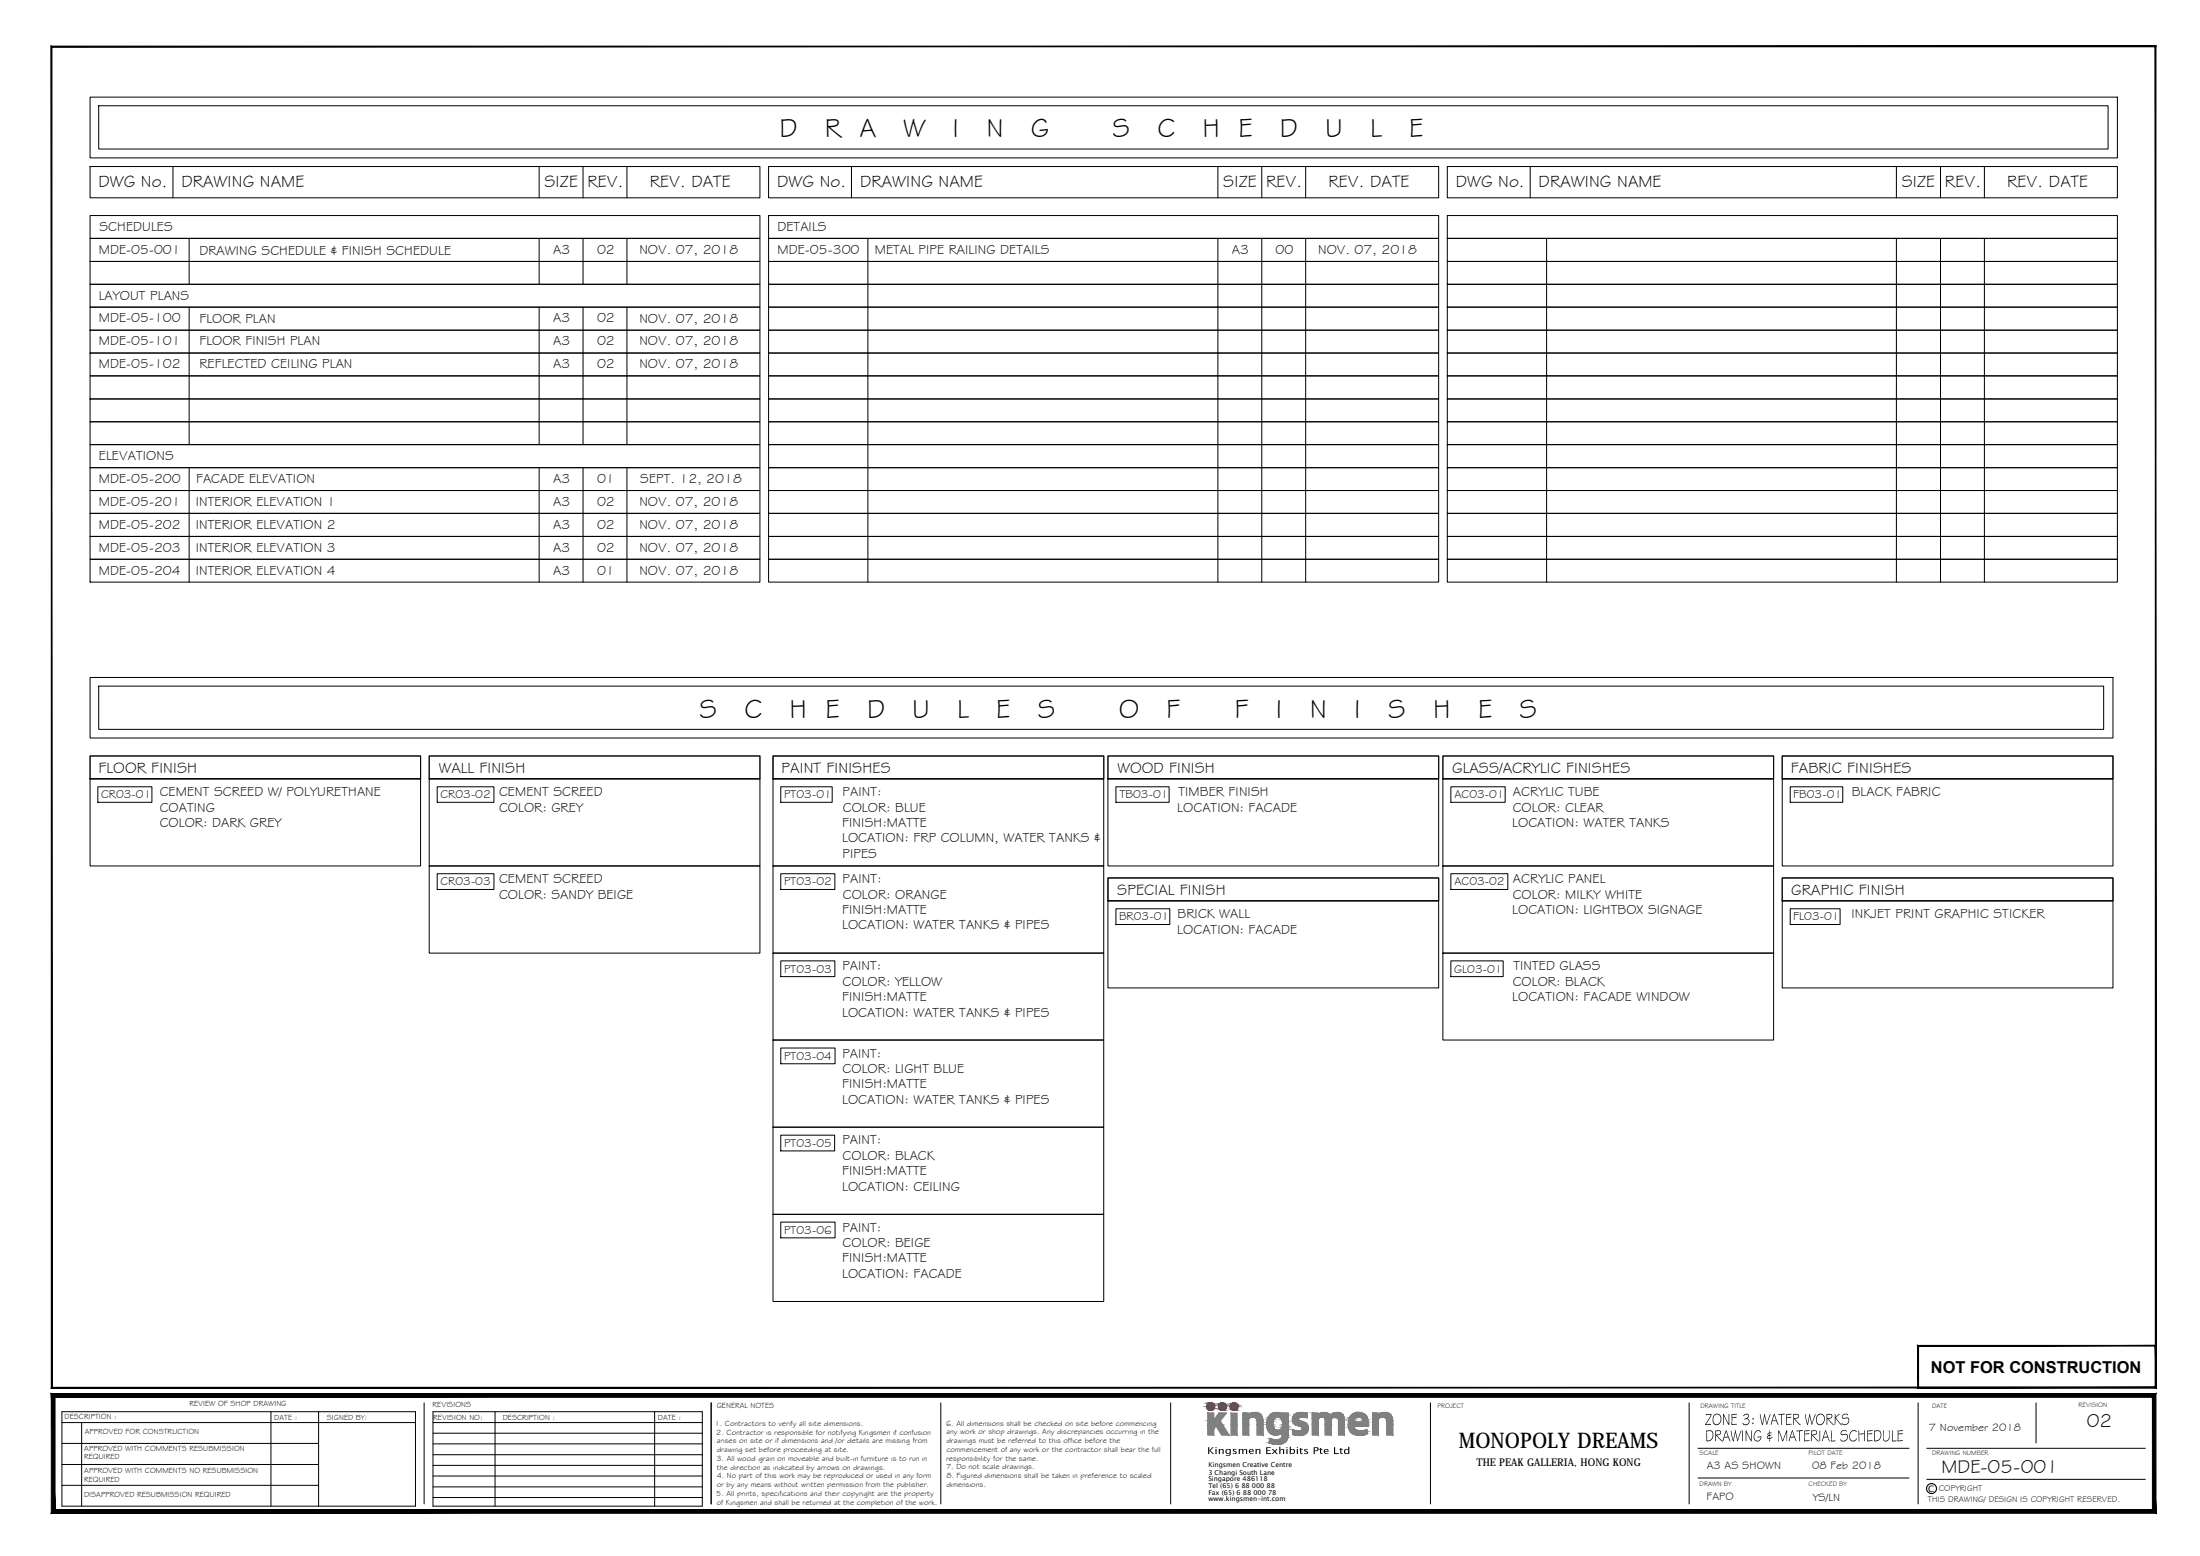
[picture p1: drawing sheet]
<svg xmlns="http://www.w3.org/2000/svg" width="420mm" height="297mm" viewBox="0 0 420 297" stroke-linecap="round" stroke-linejoin="round" font-family="sans-serif">
<g fill="none" stroke="#000" stroke-width=".19">
<path d="M17.2 18.5h387.2v11.6h-387.2zM17.2 31.8h127.9v6h-127.9zM18.9 20.2h383.7v8.2h-383.7zM33 31.8v6M103 31.8v6M111.4 31.8v6M119.7 31.8v6M146.8 31.8h128v6h-128zM162.6 31.8v6M232.6 31.8v6M241 31.8v6M249.4 31.8v6"/>
<path d="M276.4 31.8h128v6h-128zM292.2 31.8v6M362.2 31.8v6M370.6 31.8v6M379 31.8v6M17.2 41.1h127.9v4.4h-127.9zM17.2 45.5h127.9v4.4h-127.9zM17.2 49.9h127.9v4.4h-127.9zM17.2 58.6h127.9v4.4h-127.9zM17.2 54.3h127.9v4.3h-127.9zM36.1 45.5v8.8M36.1 58.6v26.3"/>
<path d="M103 45.5v8.8M103 58.6v26.3M111.4 45.5v8.8M111.4 58.6v26.3M119.7 45.5v8.8M119.7 58.6v26.3M146.8 49.9h128v4.4h-128zM146.8 45.5h128v4.4h-128zM146.8 54.3h128v4.3h-128zM146.8 58.6h128v4.4h-128zM146.8 41.1h128v4.4h-128zM165.7 45.5v65.6"/>
<path d="M232.6 45.5v65.6M241 45.5v65.6M249.4 45.5v65.6M276.4 41.1h128v4.4h-128zM276.4 49.9h128v4.4h-128zM276.4 45.5h128v4.4h-128zM276.4 54.3h128v4.3h-128zM276.4 58.6h128v4.4h-128zM295.4 45.5v65.6M362.2 45.5v65.6M370.6 45.5v65.6M379 45.5v65.6"/>
<path d="M17.2 67.4h127.9v4.4h-127.9zM17.2 76.2h127.9v4.3h-127.9zM17.2 71.8h127.9v4.4h-127.9zM17.2 63h127.9v4.4h-127.9zM146.8 63h128v4.4h-128zM146.8 76.2h128v4.3h-128zM146.8 71.8h128v4.4h-128zM146.8 67.4h128v4.4h-128zM276.4 63h128v4.4h-128zM276.4 67.4h128v4.4h-128zM276.4 71.8h128v4.4h-128zM276.4 76.2h128v4.3h-128z"/>
<path d="M17.2 80.5h127.9v4.4h-127.9zM17.2 89.3h127.9v4.3h-127.9zM17.2 93.6h127.9v4.4h-127.9zM17.2 98h127.9v4.4h-127.9zM17.2 84.9h127.9v4.4h-127.9zM36.1 89.3v21.8M103 89.3v21.8M111.4 89.3v21.8M119.7 89.3v21.8M146.8 80.5h128v4.4h-128zM146.8 89.3h128v4.3h-128zM146.8 84.9h128v4.4h-128z"/>
<path d="M146.8 93.6h128v4.4h-128zM146.8 98h128v4.4h-128zM276.4 80.5h128v4.4h-128zM276.4 84.9h128v4.4h-128zM276.4 89.3h128v4.3h-128zM276.4 93.6h128v4.4h-128zM276.4 98h128v4.4h-128zM17.2 102.4h127.9v4.4h-127.9zM17.2 106.8h127.9v4.3h-127.9zM146.8 102.4h128v4.4h-128zM146.8 106.8h128v4.3h-128zM276.4 102.4h128v4.4h-128z"/>
<path d="M276.4 106.8h128v4.3h-128zM17.2 129.3h386.3v11.6h-386.3zM18.9 131h382.9v8.2h-382.9zM17.2 144.3h63.1v4.4h-63.1zM17.2 148.7h63.1v16.6h-63.1zM18.7 150.2h10.3v3h-10.3zM82 144.3h63.1v4.4h-63.1zM82 148.7h63.1v16.6h-63.1zM83.5 150.2h10.8v3h-10.8zM147.6 148.7h63.2v16.6h-63.2zM147.6 144.3h63.2v4.4h-63.2zM149.1 150.2h9.8v3h-9.8z"/>
<path d="M211.6 144.3h63.2v4.4h-63.2zM211.6 148.7h63.2v16.6h-63.2zM213.1 150.2h10.2v3h-10.2zM275.6 144.3h63.1v4.4h-63.1zM275.6 148.7h63.1v16.6h-63.1zM277.1 150.2h10.4v3h-10.4zM340.4 144.3h63.1v4.4h-63.1zM340.4 148.7h63.1v16.6h-63.1zM341.9 150.2h10v3h-10zM82 165.3h63.1v16.6h-63.1zM83.5 166.8h10.8v3h-10.8zM147.6 165.3h63.2v16.6h-63.2z"/>
<path d="M149.1 166.8h10.3v3h-10.3zM211.6 167.6h63.2v4.4h-63.2zM211.6 172h63.2v16.6h-63.2zM213.1 173.5h10.3v3h-10.3zM275.6 165.3h63.1v16.6h-63.1zM277.1 166.8h10.9v3h-10.9zM340.4 167.6h63.1v4.4h-63.1zM340.4 172h63.1v16.6h-63.1zM341.9 173.5h9.5v3h-9.5zM147.6 181.9h63.2v16.6h-63.2zM147.6 198.5h63.2v16.7h-63.2zM149.1 183.4h10.3v3h-10.3z"/>
<path d="M275.6 181.9h63.1v16.6h-63.1zM277.1 183.4h10v3h-10zM147.6 215.2h63.2v16.6h-63.2zM149.1 200.1h10.4v3h-10.4zM149.1 216.7h10.3v3h-10.3zM147.6 231.8h63.2v16.7h-63.2zM149.1 233.3h10.4v3h-10.4zM11.8 275.5h49M11.8 271.6h67.5M11.8 269.5h67.5v18h-67.5zM11.8 279.6h49M15.6 271.6v15.9"/>
<path d="M51.7 269.5v18M60.8 269.5v18M81 267.8v19.3M82.7 271.6h51.4M82.7 269.5h51.4v18h-51.4zM82.7 273.6h51.4M82.7 275.6h51.4M82.7 277.7h51.4M82.7 279.7h51.4M94.5 269.5v18M125 269.5v18M135.8 267.8v19.3"/>
<path d="M179.7 267.8v19.3M223.6 267.8v19.3M273.2 267.8v19.3M322.6 267.8v19.3M324.3 276.5h40.3M366.3 267.8v19.3M368 276.5h41.7M388.8 267.8v7.7M11.8 283.5h49M82.7 281.8h51.4M82.7 283.8h51.4M82.7 285.9h51.4"/>
<path d="M324.3 282.2h40.3M368 282.4h41.7"/>
</g>
<g fill="none" stroke="#808080" stroke-width=".21">
<path d="M17.2 144.3h63.1v4.4h-63.1zM82 144.3h63.1v4.4h-63.1zM147.6 144.3h63.2v4.4h-63.2h63.2v-4.4h-63.2v4.4zM211.6 144.3h63.2v4.4h-63.2zM275.6 144.3h63.1v4.4h-63.1zM340.4 144.3h63.1v4.4h-63.1h63.1v-4.4h-63.1v4.4zM211.6 167.6h63.2v4.4h-63.2h63.2v-4.4h-63.2v4.4zM340.4 167.6h63.1v4.4h-63.1h63.1v-4.4h-63.1v4.4zM230.7 269.7h1.1v1.4l1-1.4h1.4l-1.2 1.5 1.7 2.7h-1.4l-1-1.7-.5 .6v1.1h-1.1zM235.1 269.8h1.1v4.1h-1.1zM238.4 270.1v-.4h-1v4.2h1.1v-3M239 269.7l-.6 .3"/>
<path d="M239.3 270.5l.3 .1M239.3 270.5l-.6 .1-.2 .3M239.6 270.6l.4 .4M240 269.6l.8 .5M240 271l.1 2.9h1.1v-2.7M240 269.6l-1 .1M240.8 270.1l.3 .5 .1 .5M242 272.6a1.72 1.72 0 0 0 2.9 .8M242.5 274.6l-.2 .8a3.4 3.4 0 0 0 3.2-.2M243 269.8a2.43 2.43 0 0 0-1 2.8M243.2 271.3l-.1 .9a.97 .97 0 0 0 .7 .8M243.2 271.3a.92 .92 0 0 1 1.1-.8 .92 .92 0 0 1 .7 1.2l-.1 .8"/>
<path d="M244.2 269.6l.8 .5M244.2 269.7l-1.1 .1M244.3 273h-.5M244.8 274.4a1.84 1.84 0 0 1-2.3 .2M244.8 272.5l-.5 .5M244.9 273.4l-.1 1M245 270.1v-.4h1.1v4.2a1.93 1.93 0 0 1-.6 1.4M246.8 273.8l1.4 .2M248 269.7l1.6 .1M248 269.7a1.25 1.25 0 0 0-1.2 1.2 1.25 1.25 0 0 0 1.1 1.3h.3M248 270.7v.2l.2 .3a1.56 1.56 0 0 1 1.5 2l-.6 .7-.9 .2M248.2 272.2a.47 .47 0 0 1 .5 .5 .47 .47 0 0 1-.5 .5l-.8-.1-.5-.2v1"/>
<path d="M248.6 270.5l-.6 .2M248.6 270.5l1 .2M249.7 269.8l-.1 .9M251.7 270a1.71 1.71 0 0 1 2.4 .3M251.7 270.1v-.4h-1.1v4.2h1.2v-3M251.7 270.9a.74 .74 0 0 1 .7-.4 .74 .74 0 0 1 .7 .5v2.9h1.2v-3M254.6 269.8a1.4 1.4 0 0 1 1.5-.1 1.4 1.4 0 0 1 .7 1.3v2.9h-1.2v-2.9l-.3-.4-.5-.1M254.6 269.8l-.5 .4M254.8 270.6l-.6 .3M257.5 272.4a1.8 1.8 0 0 0 1 1.4M257.9 270.4l-.4 1.2v.8M258.5 272.2l.4 .7"/>
<path d="M258.6 271.4h1.7M258.9 272.9l.5 .2 .5 .1M259.4 269.6a1.8 1.8 0 0 0-1.6 .8M259.4 269.6a1.91 1.91 0 0 1 2 2.2v.4h-2.8M260.3 271.4a.87 .87 0 0 0-.9-.9 .87 .87 0 0 0-.9 .9M261 272.8l-1.1 .4M261 272.9l.1 .8a3.2 3.2 0 0 1-2.6 .1M263.2 270.1v-.4h-1.1v4.2h1.1v-3M263.8 269.7l-.6 .3M264.4 270.6l.3 .2 .1 .4M264.4 270.6h-.7l-.5 .3M264.8 269.6l-1 .1"/>
<path d="M264.8 269.6l.8 .5M265.6 270.1l.3 .5 .1 .5M266 271.2v2.7h-1.1v-2.7"/>
</g>
<g fill="#000" stroke="#000" stroke-width=".19">
<path d="M366.2 256.8l.2 8v-7.8zM366.2 256.8l.2 8-.2 .2zM366.2 265l45.4-.2h-45.2zM366.2 265l45.4-.2 .1 .2zM411.6 257v7.8l.1 .2zM411.6 257l.1-.2v8.2zM366.4 257h45.2l.1-.2zM366.2 256.8h45.5l-45.3 .2z"/>
<path d="M9.8 265h401.9l-.1-.2zM9.8 265l.1-.2h401.7zM9.8 8.8v256.2l.1-.2zM9.8 8.8l.1 .1v255.9zM9.8 8.8l.1 .1 401.8-.1zM9.9 8.9l401.8-.1-.1 .1zM411.6 8.9l.1 256.1v-256.2zM411.6 8.9l.1 256.1-.1-.2z"/>
<path d="M9.8 266v22.9l.7-.7zM9.8 266l.7 .7v21.5zM9.8 266l.7 .7 401.2-.7zM10.5 266.7l401.2-.7-.6 .7zM411.7 266l-.6 .7 .6 22.2zM411.1 266.7l.6 22.2-.6-.7zM9.8 288.9h401.9l-.6-.7zM10.5 288.2h400.6l-401.3 .7z"/>
</g>
<circle cx="368.9" cy="284.2" r=".95" fill="none" stroke="#000" stroke-width=".21"/>
<g fill="#808080" stroke="#808080" stroke-width=".19">
<path d="M264.3 269.7h.5z"/>
<path d="M239.5 269.7h.5z"/>
<path d="M239.6 270.6h1.5z"/>
<path d="M248 269.7h1z"/>
<path d="M249 270.5h.6z"/>
<path d="M248.2 272.3h1.6z"/>
<path d="M246.9 272.9l.2 .1z"/>
<path d="M247.4 274h1.4z"/>
<path d="M243.5 269.7h.7z"/>
<path d="M242.9 273.9h1.5z"/>
<path d="M243 273.9h1.4z"/>
<path d="M243 275.6h1.9z"/>
<path d="M252.7 269.7h.3z"/>
<path d="M255.1 269.7h.5z"/>
<path d="M259 269.7h1z"/>
<path d="M258.9 273.9h1.7z"/>
<path d="M263.8 269.7h1.2zM264.3 269.7h.7z"/>
<path d="M263.7 269.8h1.5zM263.8 269.7l1.4 .1z"/>
<path d="M263.5 269.9h1.8zM263.7 269.8l1.6 .1z"/>
<path d="M262.1 269.7v.2h1.1zM262.1 269.7h1.1v.2z"/>
<path d="M263.2 270.1h2.4l-2.1-.2zM263.5 269.9h1.8l.3 .2z"/>
<path d="M262.1 269.9v.2h1.1zM262.1 269.9h1.1v.2z"/>
<path d="M262.1 270.1h3.5zM262.1 270.1h3.5z"/>
<path d="M262.1 270.1v.5h3.8zM262.1 270.1h3.5l.3 .5z"/>
<path d="M264.1 270.6h1.8zM264.1 270.6h1.8z"/>
<path d="M262.1 270.6h1.8zM262.1 270.6h2z"/>
<path d="M264.2 270.6h1.7zM264.2 270.6h1.7z"/>
<path d="M262.1 270.6h1.6zM262.1 270.6h1.8z"/>
<path d="M264.4 270.6h1.5zM264.4 270.6h1.5zM264.3 270.6h1.6zM264.3 270.6h1.6z"/>
<path d="M262.1 270.6v.1h1.4zM262.1 270.6h1.6l-.2 .1z"/>
<path d="M264.4 270.6l.2 .2h1.3zM264.4 270.6h1.5v.2z"/>
<path d="M262.1 270.7v.2h1.1zM262.1 270.7h1.4l-.3 .2z"/>
<path d="M264.6 270.8l.2 .2h1.2zM264.6 270.8h1.3l.1 .2z"/>
<path d="M264.8 271l.1 .1h1.1zM264.8 271h1.2v.1z"/>
<path d="M264.9 271.1l1.1 .1zM264.9 271.1l1.1 .1z"/>
<path d="M264.9 271.2h1.1zM264.9 271.2h1.1z"/>
<path d="M264.9 271.2v.7h1.1zM264.9 271.2h1.1v.7z"/>
<path d="M262.1 270.9v1h1.1zM262.1 270.9h1.1v1z"/>
<path d="M262.1 271.9v2h1.1zM262.1 271.9h1.1v2z"/>
<path d="M264.9 271.9v2h1.1zM264.9 271.9h1.1v2z"/>
<path d="M239.1 269.7h1.2zM239.5 269.7h.8z"/>
<path d="M238.9 269.8h1.6zM239.1 269.7l1.4 .1z"/>
<path d="M238.7 269.9h1.9zM238.9 269.8l1.7 .1z"/>
<path d="M237.4 269.7v.2h1zM237.4 269.7h1v.2z"/>
<path d="M238.4 270.1h2.4l-2.1-.2zM238.7 269.9h1.9l.2 .2z"/>
<path d="M237.4 269.9v.2h1zM237.4 269.9h1v.2z"/>
<path d="M237.4 270.1h3.4zM237.4 270.1h3.4z"/>
<path d="M237.4 270.1v.5h3.7zM237.4 270.1h3.4l.3 .5z"/>
<path d="M239.3 270.6h1.8zM239.3 270.6h1.8z"/>
<path d="M237.4 270.6h1.7zM237.4 270.6h1.9z"/>
<path d="M239.5 270.6h1.6zM239.5 270.6h1.6z"/>
<path d="M237.4 270.6h1.5zM237.4 270.6h1.7z"/>
<path d="M239.6 270.6h1.5zM239.5 270.6h1.6zM239.5 270.6h1.6z"/>
<path d="M237.4 270.6v.1h1.2zM237.4 270.6h1.5l-.3 .1z"/>
<path d="M239.7 270.6l.2 .2h1.2zM239.7 270.6h1.4v.2z"/>
<path d="M237.4 270.7v.2h1.1zM237.4 270.7h1.2l-.1 .2z"/>
<path d="M239.9 270.8l.1 .2h1.2zM239.9 270.8h1.2l.1 .2z"/>
<path d="M240 271v.1h1.2zM240 271h1.2v.1z"/>
<path d="M240 271.1l1.2 .1zM240 271.1l1.2 .1z"/>
<path d="M240 271.2h1.2zM240 271.2h1.2z"/>
<path d="M240.1 271.2v.7h1.1zM240.1 271.2h1.1v.7z"/>
<path d="M237.4 270.9v1h1.1zM237.4 270.9h1.1v1z"/>
<path d="M237.4 271.9v2h1.1zM237.4 271.9h1.1v2z"/>
<path d="M240.1 271.9v2h1.1zM240.1 271.9h1.1v2z"/>
<path d="M232.8 269.7l-1 1.4h1.3zM232.8 269.7h1.4l-1.1 1.4z"/>
<path d="M230.7 269.7v1.4h1.1zM230.7 269.7h1.1v1.4z"/>
<path d="M230.7 271.1l2.3 .1zM230.7 271.1h2.4z"/>
<path d="M230.7 271.2v.7h2.7zM230.7 271.2h2.3l.4 .7z"/>
<path d="M230.7 271.9v.3h2.9zM230.7 271.9h2.7l.2 .3z"/>
<path d="M230.7 272.2v.6h1.1zM230.7 272.2h1.6l-.5 .6z"/>
<path d="M232.3 272.2l1 1.7h1.4zM232.3 272.2h1.3l1.1 1.7z"/>
<path d="M230.7 272.8v1.1h1.1zM230.7 272.8h1.1v1.1z"/>
<path d="M235.1 269.8v2.1h1.1zM235.1 269.8h1.1v2.1z"/>
<path d="M235.1 271.9v2h1.1zM235.1 271.9h1.1v2z"/>
<path d="M247.6 269.8h2.1zM248 269.7l1.7 .1z"/>
<path d="M247.6 269.8h2.1zM247.6 269.8h2.1z"/>
<path d="M247.2 270h2.5l-2.1-.2zM247.6 269.8h2.1v.2z"/>
<path d="M247.2 270l-.3 .4h2.7zM247.2 270h2.5l-.1 .4z"/>
<path d="M246.9 270.4l2.7 .1zM246.9 270.4l2.7 .1z"/>
<path d="M248.7 270.5h.9zM248.7 270.5h.9z"/>
<path d="M246.9 270.5h1.4zM246.9 270.5h1.8z"/>
<path d="M249 270.5h.6zM249.1 270.5h.5v.2z"/>
<path d="M246.9 270.5v.2h1.2zM246.9 270.5h1.4l-.2 .2z"/>
<path d="M246.9 270.7l-.1 .1h1.2zM246.9 270.7h1.2l-.1 .1z"/>
<path d="M246.8 270.8l1.2 .1zM246.8 270.8l1.2 .1z"/>
<path d="M246.8 270.9v.2h1.2zM246.8 270.9h1.2v.2z"/>
<path d="M246.8 271.1l.1 .1h1.4zM246.8 271.1h1.2l.3 .1z"/>
<path d="M246.9 271.2l1.7 .1zM246.9 271.2l1.7 .1z"/>
<path d="M246.9 271.3l1.7 .1zM246.9 271.3l1.7 .1z"/>
<path d="M246.9 271.4v.1h2.1zM246.9 271.4h1.7l.4 .1z"/>
<path d="M247 271.7h2.4zM247 271.7h2.4zM246.9 271.5l.1 .2h2.4zM246.9 271.5h2.1l.4 .2z"/>
<path d="M247 271.7l.2 .1h2.4zM247 271.7h2.4l.2 .1z"/>
<path d="M247.2 271.8l.2 .1h2.3zM247.2 271.8h2.4l.1 .1z"/>
<path d="M247.4 271.9l2.3 .1zM247.4 271.9l2.3 .1z"/>
<path d="M247.4 272h2.3zM247.4 272h2.3z"/>
<path d="M247.5 272l.4 .2h1.8zM247.5 272h2.2v.2z"/>
<path d="M248.2 272.3h1.6zM247.9 272.2l.3 .1h1.6zM247.9 272.2h1.8l.1 .1z"/>
<path d="M248.3 272.3l1.5 .1zM248.3 272.3l1.5 .1z"/>
<path d="M248.5 272.4l.2 .2h1.2zM248.5 272.4h1.3l.1 .2z"/>
<path d="M248.7 272.6h1.2zM248.7 272.6h1.2z"/>
<path d="M248.7 272.6v.2h1.2zM248.7 272.6h1.2v.2z"/>
<path d="M248.7 272.8l-.1 .2h1.2zM248.7 272.8h1.2l-.1 .2z"/>
<path d="M248.6 273.1h1.2zM248.6 273l1.2 .1z"/>
<path d="M246.9 273l.4 .1zM246.9 273l.4 .1z"/>
<path d="M248.5 273.1h1.3zM248.6 273.1h1.2z"/>
<path d="M246.9 273.1l.8 .1zM246.9 273.1l.8 .1z"/>
<path d="M248.1 273.2h1.6zM248.5 273.1h1.3z"/>
<path d="M246.9 273.2h1.2zM246.9 273.2h1.2z"/>
<path d="M246.9 273.2v.2h2.8zM246.9 273.2h2.8v.2z"/>
<path d="M246.9 273.4v.3h2.5zM246.9 273.4h2.8l-.3 .3z"/>
<path d="M246.9 273.7v.2h2.2zM246.9 273.7h2.5l-.3 .2z"/>
<path d="M246.9 273.9l1.9 .1zM246.9 273.9h2.2l-.3 .1z"/>
<path d="M247.4 274h1.2zM247.5 274h1.1z"/>
<path d="M243 269.8h1.5l-1-.1zM243.5 269.7l1 .1z"/>
<path d="M243 269.8h1.7zM243 269.8h1.7z"/>
<path d="M245 269.7v.4h1.1zM245 269.7h1.1v.4z"/>
<path d="M242.6 270.1h2.4l-2-.3zM243 269.8h1.7l.3 .3z"/>
<path d="M245 270.1h1.1zM245 270.1h1.1z"/>
<path d="M242.6 270.1h2.4zM242.6 270.1h2.4z"/>
<path d="M242.6 270.1l-.3 .4h3.8zM242.6 270.1h3.5v.4z"/>
<path d="M242.3 270.5l3.8 .1zM242.3 270.5l3.8 .1z"/>
<path d="M244 270.6h2.1zM244 270.6h2.1z"/>
<path d="M242.2 270.6h1.5zM242.2 270.6h1.8z"/>
<path d="M244.4 270.6l.2 .2h1.5zM244.4 270.6h1.7v.2z"/>
<path d="M242.2 270.6l-.1 .3h1.2zM242.2 270.6h1.5l-.4 .3z"/>
<path d="M244.6 270.8l.2 .2h1.3zM244.6 270.8h1.5v.2z"/>
<path d="M242.1 270.9l1.2 .1zM242.1 270.9h1.2z"/>
<path d="M244.8 271l.1 .3h1.2zM244.8 271h1.3v.3z"/>
<path d="M242.1 271l-.1 .3h1.2zM242.1 271h1.2l-.1 .3z"/>
<path d="M244.9 271.3v.2h1.2zM244.9 271.3h1.2v.2z"/>
<path d="M242 271.3l-.1 .2h1.2zM242 271.3h1.2l-.1 .2z"/>
<path d="M241.9 271.5v.1h1.2zM241.9 271.5h1.2v.1z"/>
<path d="M244.9 271.5l.1 .2h1.1zM244.9 271.5h1.2v.2z"/>
<path d="M245 271.7v.1h1.1zM245 271.7h1.1v.1z"/>
<path d="M245 271.8v.1h1.1zM245 271.8h1.1v.1z"/>
<path d="M241.9 271.6v.3h1.2zM241.9 271.6h1.2v.3z"/>
<path d="M241.9 271.9v.3h1.3zM241.9 271.9h1.2l.1 .3z"/>
<path d="M245 271.9l-.1 .3h1.2zM245 271.9h1.1v.3z"/>
<path d="M241.9 272.2l1.3 .1zM241.9 272.2l1.3 .1z"/>
<path d="M241.9 272.3l.1 .2h1.3zM241.9 272.3h1.3l.1 .2z"/>
<path d="M244.9 272.2l-.1 .3h1.3zM244.9 272.2h1.2v.3z"/>
<path d="M242 272.5v.1h1.3zM242 272.5h1.3v.1z"/>
<path d="M242 272.6l.1 .2h1.4zM242 272.6h1.3l.2 .2z"/>
<path d="M244.8 272.5l-.1 .3h1.4zM244.8 272.5h1.3v.3z"/>
<path d="M244.4 273h1.7l-1.4-.2zM244.7 272.8h1.4v.2z"/>
<path d="M242.1 272.8l.1 .3h1.6zM242.1 272.8h1.4l.3 .3z"/>
<path d="M244.1 273.1h2zM244.4 273l1.7 .1z"/>
<path d="M242.2 273.1h1.9zM242.2 273.1h1.9z"/>
<path d="M242.2 273.1h3.9zM242.2 273.1h3.9z"/>
<path d="M242.2 273.1l.2 .3h3.7zM242.2 273.1h3.9v.3z"/>
<path d="M242.4 273.4l2.4 .1zM242.4 273.4h2.6z"/>
<path d="M242.5 273.5l.2 .2h2zM242.5 273.5h2.3l-.1 .2z"/>
<path d="M242.9 273.9h1.5zM242.7 273.7l.2 .2h1.5zM242.7 273.7h2l-.3 .2z"/>
<path d="M244.9 273.9h1.2zM244.9 273.9h1.2zM245 273.4l-.1 .5h1.2zM245 273.4h1.1v.5z"/>
<path d="M243 273.9h1zM243.3 273.9h.7z"/>
<path d="M244.8 274.4h1.2zM244.8 274.4h1.2zM244.9 273.9l-.1 .5h1.2zM244.9 273.9h1.2l-.1 .5z"/>
<path d="M244.8 274.4l-.2 .2h1.3zM244.8 274.4h1.2l-.1 .2z"/>
<path d="M244.4 274.8h1.4l-1.2-.2zM244.6 274.6h1.3l-.1 .2z"/>
<path d="M242.5 274.6v.2h.6zM242.5 274.6l.6 .2z"/>
<path d="M244.1 274.8h1.7zM244.4 274.8h1.4z"/>
<path d="M243.8 274.9h2zM244.1 274.8l1.7 .1z"/>
<path d="M242.5 274.8l1.3 .1zM242.5 274.8l1.3 .1z"/>
<path d="M242.5 274.9h3.3zM242.5 274.9h3.3z"/>
<path d="M242.5 274.9l-.1 .4h3.1zM242.5 274.9h3.3l-.3 .4z"/>
<path d="M242.4 275.3v.2h2.8zM242.4 275.3h3.1l-.3 .2z"/>
<path d="M242.4 275.5l.6 .1h1.9zM242.4 275.5h2.8l-.3 .1z"/>
<path d="M243 275.6l1.4 .1zM243.3 275.7h1.1z"/>
<path d="M252.6 269.7h.8zM252.7 269.7h.7z"/>
<path d="M254.9 269.7h1zM255.1 269.7h.8z"/>
<path d="M252.3 269.7h1.2zM252.6 269.7h.9z"/>
<path d="M254.6 269.8h1.5zM254.9 269.7l1.2 .1z"/>
<path d="M252 269.9h1.8l-1.5-.2zM252.3 269.7h1.2l.3 .2z"/>
<path d="M251.9 269.9h1.9zM252 269.9h1.8z"/>
<path d="M254.5 269.9h1.8l-1.7-.1zM254.6 269.8h1.5l.2 .1z"/>
<path d="M254.4 270h2zM254.5 269.9l1.9 .1z"/>
<path d="M251.8 270h2.1l-2-.1zM251.9 269.9h1.9l.1 .1z"/>
<path d="M250.6 269.7v.3h1.1zM250.6 269.7h1.1v.3z"/>
<path d="M251.7 270.1h2.3zM251.8 270l2.2 .1z"/>
<path d="M250.6 270l1.1 .1zM250.6 270l1.1 .1z"/>
<path d="M254.2 270.2h2.3l-2.1-.2zM254.4 270h2l.1 .2z"/>
<path d="M250.6 270.1l3.5 .1zM250.6 270.1l3.5 .1z"/>
<path d="M254.2 270.2l2.4 .1zM254.2 270.2l2.4 .1z"/>
<path d="M250.6 270.2l3.5 .1zM250.6 270.2l3.5 .1z"/>
<path d="M250.6 270.3v.2h6.1zM250.6 270.3h6l.1 .2z"/>
<path d="M252.5 270.5l4.2 .1zM252.5 270.5l4.2 .1z"/>
<path d="M250.6 270.5l1.8 .1zM250.6 270.5h1.9z"/>
<path d="M252.6 270.6h2.2zM252.6 270.6h2.5z"/>
<path d="M250.6 270.6h1.6zM250.6 270.6h1.8z"/>
<path d="M252.7 270.6h2.1zM252.7 270.6h2.1z"/>
<path d="M255.3 270.6h1.4zM255.3 270.6h1.4zM255.1 270.6h1.6zM255.1 270.6h1.6z"/>
<path d="M252.8 270.6l1.7 .1zM252.8 270.6h2z"/>
<path d="M250.6 270.6v.1h1.3zM250.6 270.6h1.6l-.3 .1z"/>
<path d="M253 270.7l1.4 .1zM253 270.7h1.5z"/>
<path d="M255.3 270.6l.2 .2h1.2zM255.3 270.6h1.4v.2z"/>
<path d="M250.6 270.7v.2h1.2zM250.6 270.7h1.3l-.1 .2z"/>
<path d="M253 270.8l.1 .1h1.2zM253 270.8h1.4l-.1 .1z"/>
<path d="M255.5 270.8l.1 .2h1.2zM255.5 270.8h1.2l.1 .2z"/>
<path d="M253.1 270.9l1.2 .1zM253.1 270.9l1.2 .1z"/>
<path d="M255.6 271h1.2zM255.6 271h1.2z"/>
<path d="M255.6 271v.9h1.2zM255.6 271h1.2v.9z"/>
<path d="M253.1 271v.9h1.2zM253.1 271h1.2v.9z"/>
<path d="M250.6 270.9v1h1.2zM250.6 270.9h1.2v1z"/>
<path d="M255.6 271.9v2h1.2zM255.6 271.9h1.2v2z"/>
<path d="M253.1 271.9v2h1.2zM253.1 271.9h1.2v2z"/>
<path d="M250.6 271.9v2h1.2zM250.6 271.9h1.2v2z"/>
<path d="M258.8 269.7h1.3zM259 269.7h1.1z"/>
<path d="M258.4 269.9h2.1l-1.7-.2zM258.8 269.7h1.3l.4 .2z"/>
<path d="M258.3 270h2.3zM258.4 269.9l2.2 .1z"/>
<path d="M258 270.3h3l-2.7-.3zM258.3 270h2.3l.4 .3z"/>
<path d="M257.9 270.4h3.1zM258 270.3l3 .1z"/>
<path d="M257.9 270.4l3.1 .1zM257.9 270.4l3.1 .1z"/>
<path d="M259.3 270.5h1.7zM259.3 270.5h1.7z"/>
<path d="M257.8 270.5v.1h1.2zM257.8 270.5h1.5l-.3 .1z"/>
<path d="M259.6 270.5l.4 .1h1.1zM259.6 270.5h1.4l.1 .1z"/>
<path d="M257.8 270.6l-.1 .2h1.1zM257.8 270.6h1.2l-.2 .2z"/>
<path d="M260 270.6l.2 .4h1zM260 270.6h1.1l.1 .4z"/>
<path d="M257.7 270.8l-.1 .3h1zM257.7 270.8h1.1l-.2 .3z"/>
<path d="M260.2 271v.1h1.1zM260.2 271h1l.1 .1z"/>
<path d="M257.6 271.1l1 .1zM257.6 271.1l1 .1z"/>
<path d="M260.2 271.1l.1 .3h1zM260.2 271.1h1.1v.3z"/>
<path d="M257.6 271.2l-.1 .2h1.1zM257.6 271.2h1v.2z"/>
<path d="M257.5 271.4v.5h3.9zM257.5 271.4h3.8l.1 .5z"/>
<path d="M257.5 271.9v.2h3.9zM257.5 271.9h3.9v.2z"/>
<path d="M257.5 272.2h3.9zM257.5 272.2h3.9zM257.5 272.1v.1h3.9zM257.5 272.1h3.9v.1z"/>
<path d="M257.5 272.2v.2h1.1zM257.5 272.2h1.1v.2z"/>
<path d="M257.5 272.4l.1 .2h1.1zM257.5 272.4h1.1l.1 .2z"/>
<path d="M257.6 272.6l.1 .3h1.2zM257.6 272.6h1.1l.2 .3z"/>
<path d="M257.7 272.9l1.3 .1zM257.7 272.9l1.3 .1z"/>
<path d="M257.7 273l.1 .1h1.4zM257.7 273h1.3l.2 .1z"/>
<path d="M260.5 273.1h.6l-.1-.2zM261 272.9l.1 .2z"/>
<path d="M259.9 273.2h1.2l-.6-.1zM260.5 273.1h.6v.1z"/>
<path d="M257.8 273.1l.1 .1h1.7zM257.8 273.1h1.4l.4 .1z"/>
<path d="M259.9 273.2h1.2zM259.9 273.2h1.2z"/>
<path d="M257.9 273.2h2zM257.9 273.2h2z"/>
<path d="M257.9 273.2l.1 .3h3.1zM257.9 273.2h3.2v.3z"/>
<path d="M258 273.5l.4 .2h2.7zM258 273.5h3.1v.2z"/>
<path d="M258.4 273.7l.1 .1h2.4zM258.4 273.7h2.7l-.2 .1z"/>
<path d="M258.5 273.8l.4 .1h1.7zM258.5 273.8h2.4l-.3 .1z"/>
<path d="M258.9 273.9l1.2 .1zM259.3 274h.8z"/>
</g>
<g fill="none" stroke="#f00" stroke-width=".19">
<circle cx="231.2" cy="268.5" r=".74"/>
<circle cx="233.4" cy="268.5" r=".74"/>
<circle cx="235.7" cy="268.5" r=".74"/>
</g>
<g fill="#f00" stroke="#f00" stroke-width=".19">
<path d="M235.4 267.8h.6z"/>
<path d="M235.2 269h1l-.2 .2z"/>
<path d="M233.1 267.8h.6z"/>
<path d="M232.9 269h1.1l-.3 .2z"/>
<path d="M230.9 267.8h.6z"/>
<path d="M230.7 269h1l-.2 .2z"/>
<path d="M235.2 268h1l-.8-.2zM235.4 267.8h.6l.2 .2z"/>
<path d="M235.2 268l-.2 .2h1.4zM235.2 268h1l.2 .2z"/>
<path d="M235 268.2l-.1 .3h1.5zM235 268.2h1.4v.3z"/>
<path d="M234.9 268.5l.1 .3h1.4zM234.9 268.5h1.5v.3z"/>
<path d="M235 268.8l.2 .2h1zM235 268.8h1.4l-.2 .2z"/>
<path d="M235.2 269l.2 .2h.6zM235.4 269.2h.6z"/>
<path d="M232.9 268h1.1l-.9-.2zM233.1 267.8h.6l.3 .2z"/>
<path d="M232.9 268l-.1 .2h1.4zM232.9 268h1.1l.2 .2z"/>
<path d="M232.8 268.2l-.1 .3h1.5zM232.8 268.2h1.4v.3z"/>
<path d="M232.7 268.5l.1 .3h1.4zM232.7 268.5h1.5v.3z"/>
<path d="M232.8 268.8l.1 .2h1.1zM232.8 268.8h1.4l-.2 .2z"/>
<path d="M232.9 269l.2 .2h.6zM233.1 269.2h.6z"/>
<path d="M230.7 268h1l-.8-.2zM230.9 267.8h.6l.2 .2z"/>
<path d="M230.7 268l-.2 .2h1.4zM230.7 268h1l.2 .2z"/>
<path d="M230.5 268.2v.3h1.5zM230.5 268.2h1.4l.1 .3z"/>
<path d="M230.5 268.5v.3h1.4zM230.5 268.5h1.5l-.1 .3z"/>
<path d="M230.5 268.8l.2 .2h1zM230.5 268.8h1.4l-.2 .2z"/>
<path d="M230.7 269l.2 .2h.6zM230.9 269.2h.6z"/>
</g>
<g fill="#000">
<path d="M230.7 276.3h.2v.6l.7-.6h.2l-.6 .6 .7 .7h-.3l-.7-.7v.7h-.2zM232.8 276.6h.2v.2l.2-.2 .5 .1v.9h-.2v-.7a.26 .26 0 0 0-.3-.2 .26 .26 0 0 0-.2 .2v.7h-.2zM235.4 276.7l.7-.1v.2a.19 .19 0 0 0-.3-.1 .19 .19 0 0 0 0 .3l.2 .1a.32 .32 0 0 1 .1 .4 .32 .32 0 0 1-.5 .1l-.2-.1 .1-.1a.22 .22 0 0 0 .3 .1 .22 .22 0 0 0 0-.3l-.3-.2zM236.6 276.6h.2v.2l.2-.2h.3l.2 .2 .2-.2a.34 .34 0 0 1 .5 .3v.7h-.2v-.7a.29 .29 0 0 0-.5 0v.7h-.2v-.7a.24 .24 0 0 0-.3-.2 .24 .24 0 0 0-.2 .2v.7h-.2zM239.8 276.6h.2v.2l.3-.2a.3 .3 0 0 1 .3 0 .3 .3 0 0 1 .1 .3v.7h-.2v-.7a.26 .26 0 0 0-.2-.2 .26 .26 0 0 0-.3 .2v.7h-.2zM241.8 276.3h.9v.1h-.7v.4h.6v.1h-.6v.5h.8v.2h-1zM242.9 276.6h.2l.4 .4 .3-.4h.2l-.4 .5 .4 .5h-.2l-.4-.4-.3 .4h-.2l.4-.5zM244.3 276.2h.2v.6l.3-.2a.3 .3 0 0 1 .3 0 .3 .3 0 0 1 .2 .3v.7h-.3v-.7a.26 .26 0 0 0-.2-.2 .26 .26 0 0 0-.3 .2v.7h-.2zM248.3 276.4l.5 .2v.1h-.3v.7l.3 .1a.27 .27 0 0 1-.3 .1 .27 .27 0 0 1-.2-.3v-.6h-.1zM249.1 276.7l.6-.1v.2a.19 .19 0 0 0-.3-.1 .19 .19 0 0 0 0 .2l.2 .2a.31 .31 0 0 1 .1 .4 .31 .31 0 0 1-.4 .1l-.2-.1v-.1h.1a.2 .2 0 0 0 .3 .1 .2 .2 0 0 0-.1-.3l-.3-.3zM251.9 276.6h.2v-.2l.5 .2v.1h-.3v.7l.3 .1a.27 .27 0 0 1-.3 .1 .27 .27 0 0 1-.2-.3v-.6h-.2zM254.8 276.3h.2v1.1h.7v.2h-.9z"/>
<path d="M256 276.4l.5 .2v.1h-.3v.7l.3 .1a.27 .27 0 0 1-.4 .1 .27 .27 0 0 1-.1-.3v-.6h-.2zM325.8 270h.6a.27 .27 0 0 1 .4-.1 .27 .27 0 0 1-.1 .4l-.9 1.6 1-.1v.1l-.8 .1a.19 .19 0 0 1-.3 0 .19 .19 0 0 1 .1-.3l.9-1.6h-.9zM329.1 269.9l1 1.9v-1.8l.2-.1v2.1l-.3-.2-.8-1.6v1.7l-.1 .1zM330.7 270l1-.1-.4 .2a.3 .3 0 0 0-.4 0 .3 .3 0 0 0-.1 .3v.2l.9-.1-.1 .1-.8 .1v1.2h.9l-.5 .1a.31 .31 0 0 1-.4 0 .31 .31 0 0 1-.1-.3zM330.6 273.1l.4 1.9 .4-1.9h.1l.4 1.8 .3-1.1 .4-.7-.7 2-.2-.1-.3-1.5-.3 1.5-.1 .2zM332.8 273v2.2zM333.4 273.1h.1l.9 1.8v-1.5v-.3h.2l-.1 2.1-1-1.9v1.8h-.1zM333 270.2l.6-.3a.45 .45 0 0 1 .4 .4 .45 .45 0 0 1-.3 .5l.4 .3v.6l-.4 .3h-.7l-.2-.4 .3 .3h.5l.3-.2 .1-.6-.1-.1h-.8v-.2l.6-.2a.35 .35 0 0 0 0-.6 .35 .35 0 0 0-.5 .2l-.1 .1zM335.3 273.3l.3-.3h.4l.3 .4-.2-.1a.6 .6 0 0 0-.7 0 .6 .6 0 0 0-.3 .6l-.1 .7 .5 .4h.5l.3-.6v-.1l-.7 .1v-.1l.8-.1-.1 .5-.3 .4-.6 .1-.4-.4-.1-.8zM336.1 270h.1l.4 1.9 .3-2h.2l.4 1.9 .4-1.6 .3-.2-.7 2-.2-.1-.3-1.6-.3 1.6-.1 .2-.1-.1zM339.6 273.1h.1l.2 .2 .6 1.7 .6-1.9h.2v2l-.1-1.8-.6 1.6a.2 .2 0 0 1-.1 .3 .2 .2 0 0 1-.2-.3l-.6-1.6v1.9l-.1-.1zM339.7 270l1.2-.1v.1l-.6 .1v1.9l-.1-1.9h-.5z"/>
<path d="M341.1 270l1.1-.1-.6 .2a.27 .27 0 0 0-.3 0 .27 .27 0 0 0 0 .4h.8l-.1 .1-.7 .1v.7a.27 .27 0 0 0-.1 .5 .27 .27 0 0 0 .4-.1l.6 .1-.6 .1a.28 .28 0 0 1-.4 0 .28 .28 0 0 1-.1-.3zM343.1 273.1h1.3l-.6 .1-.1 2-.1-2-.4 .1zM344.6 273.1h1l-.4 .1a.33 .33 0 0 0-.5 0 .33 .33 0 0 0 0 .5l.8-.1v.2h-.8v.7a.3 .3 0 0 0 0 .4 .3 .3 0 0 0 .3 .1h.6l-.5 .1a.3 .3 0 0 1-.4 .1 .3 .3 0 0 1-.1-.4zM344.7 270l.5 1.9 .4-2h.1l.3 1.9 .4-1.3 .4-.5-.6 1.7a.16 .16 0 0 1 0 .3 .16 .16 0 0 1-.3 0 .16 .16 0 0 1 0-.3l-.3-1.4-.3 1.6-.1 .1zM347.5 273l.1 2.2zM349.6 273.1h.2v1.5a.29 .29 0 0 0 0 .4 .29 .29 0 0 0 .4 0l.4 .1-.5 .1a.33 .33 0 0 1-.4-.1 .33 .33 0 0 1 0-.4zM350.4 269.9l.1 .1v.6l.8-.7-.5 .5a.32 .32 0 0 0-.1 .3 .32 .32 0 0 0 .2 .3l.8 1.1-.4-.4-.8-1v1l-.1 .3zM351.6 273.3l.7-.3a.27 .27 0 0 1 .2 0 .27 .27 0 0 1 .1 .3l-.2-.2h-.3l-.4 .3a.3 .3 0 0 0 .1 .4 .3 .3 0 0 0 .4 0l.5-.1 .1 .2 .1 .6-.4 .6-.6 .1a.29 .29 0 0 1-.3-.1 .29 .29 0 0 1 0-.4l.2 .3h.5l.4-.3 .1-.2-.1-.5-.2-.1h-.4a.41 .41 0 0 1-.5-.1 .41 .41 0 0 1 0-.5zM352 270l.5-.1a.24 .24 0 0 1 .3 0 .24 .24 0 0 1 .1 .3l-.2-.2h-.4l-.3 .2a.32 .32 0 0 0 0 .5 .32 .32 0 0 0 .5-.1h.4l.2 .1 .1 .7-.5 .5-.6 .1a.29 .29 0 0 1-.3-.1 .29 .29 0 0 1 0-.3l.3 .3h.5l.4-.4v-.5a.48 .48 0 0 0-.8-.2 .44 .44 0 0 1-.4-.3 .44 .44 0 0 1 .2-.5zM353.5 273.3l.3-.3h.5a.22 .22 0 0 1 .2 .1 .22 .22 0 0 1 0 .3l-.5-.3-.6 .6-.1 .7 .3 .6h.4l.6-.4-.2 .4-.5 .2-.5-.2-.2-.6v-.7zM354.9 273.1h.2v.6l.4-.1a.33 .33 0 0 0 .5 0 .33 .33 0 0 0 0-.4l.1-.1v2h-.1v-.9a.26 .26 0 0 0 0-.3 .26 .26 0 0 0-.3-.1h-.6l-.1 1.4zM356.6 273.1h1l-.4 .1a.3 .3 0 0 0-.4 0 .3 .3 0 0 0 0 .4l.8 .1-.8 .1-.1 .7a.3 .3 0 0 0 0 .4 .3 .3 0 0 0 .4 .1h.5l-.5 .1a.3 .3 0 0 1-.4 .1 .3 .3 0 0 1-.1-.4z"/>
<path d="M359.6 273h.2v1.6a.49 .49 0 0 0 .5 .4 .49 .49 0 0 0 .4-.5l.1-1.5v1.7l-.3 .4-.5 .1a.43 .43 0 0 1-.3-.6zM361.3 273.1h.2v1.5a.3 .3 0 0 0 0 .4 .3 .3 0 0 0 .4 0l.3 .1-.4 .1a.3 .3 0 0 1-.3 0 .3 .3 0 0 1-.2-.3zM362.4 273.1h1v.1h-.9l.1 .5 .8-.1-.1 .2h-.7v.8a.27 .27 0 0 0-.1 .4 .27 .27 0 0 0 .4 0h.5l-.5 .1a.27 .27 0 0 1-.4 .1 .27 .27 0 0 1-.1-.3z"/>
<path d="M232.1 276.6h.2v1h-.2zM232.1 276.3h.2v.1h-.2z"/>
<path d="M234.1 276.7l.2-.1 .5 .1v-.1h.2v1.1l-.2 .2h-.7v-.2l.3 .1a.3 .3 0 0 0 .3 0 .3 .3 0 0 0 .1-.3v-.2l-.2 .2h-.3l-.2-.1zM234.3 276.8l-.1 .1a.34 .34 0 0 0 .2 .5 .34 .34 0 0 0 .4-.2v-.4z"/>
<path d="M238.6 276.7l.2-.1 .6 .1 .1 .4h-.8l.2 .3h.5v.1l-.5 .1-.3-.2-.1-.3zM238.9 276.7l-.2 .3h.5l-.1-.3z"/>
<path d="M245.7 276.6h.2v1h-.2zM245.7 276.3h.2v.1h-.2z"/>
<path d="M246.3 276.2h.2v.6l.2-.2h.4l.2 .2v.4l-.2 .3-.5 .1-.1-.1-.2 .1zM246.5 276.9l.1 .5a.34 .34 0 0 0 .4-.1 .34 .34 0 0 0 0-.5 .34 .34 0 0 0-.5 .1z"/>
<path d="M247.7 276.6h.2v1h-.2zM247.7 276.3h.2v.1h-.2z"/>
<path d="M250.9 276.3l.8 .1a.41 .41 0 0 1 0 .5 .41 .41 0 0 1-.5 .1h-.1v.6h-.2zM251.1 276.4v.5h.2a.27 .27 0 0 0 .3-.3 .27 .27 0 0 0-.4-.2z"/>
<path d="M252.9 276.8l.2-.2h.5l.2 .5h-.8l.2 .3h.5v.1h-.7l-.2-.4zM253.2 276.7l-.2 .3h.5l-.1-.3z"/>
<path d="M256.8 276.7l.2-.1 .5 .1v-.5h.2v1.4h-.2v-.2l-.2 .2-.4-.1-.2-.2zM257 276.8l-.1 .3a.32 .32 0 0 0 .2 .3 .32 .32 0 0 0 .4-.1v-.5z"/>
<path d="M326 273.3v1.2a.32 .32 0 0 0 .1 .5 .32 .32 0 0 0 .4-.1l.3-.2 .2-.3v-.9l-.4-.3zM325.9 273.1h1l.3 .5-.1 1-.4 .4-.3 .1a.34 .34 0 0 1-.5 0 .34 .34 0 0 1 0-.4z"/>
<path d="M327.8 273.2l-.1 .7 .4-.1a.37 .37 0 0 0 .5-.4 .37 .37 0 0 0-.7-.2zM327.6 273h.6a.45 .45 0 0 1 .5 .5 .45 .45 0 0 1-.6 .4l-.3 .1 1.2 1.2-1.3-1.2v1.1h-.1z"/>
<path d="M327.3 270.2l.3-.3h.6l.5 .5v.8l-.1 .4-.4 .4h-.6l-.4-.3-.1-1zM327.6 270.1l-.3 .5-.1 .7 .3 .5 .4 .1 .6-.4 .1-.9-.4-.6z"/>
<path d="M329.7 273.2l-.4 1.1 .7-.1zM329.6 273.1h.1l.7 2.1-.4-.8h-.7l-.1 .6-.2 .1z"/>
<path d="M334.7 270.8a.15 .15 0 0 1 .2 0 .15 .15 0 0 1 0 .2 .15 .15 0 0 1-.2 0zM334.6 271.7a.15 .15 0 0 1 .3 0 .15 .15 0 0 1-.3 0z"/>
<path d="M337.7 274.2a.22 .22 0 0 0-.1 .3 .22 .22 0 0 0 .3 0 .22 .22 0 0 0-.1-.3zM337.8 273.6l-.1 .2a.16 .16 0 0 0 .1 .2 .16 .16 0 0 0 .2-.2 .16 .16 0 0 0-.2-.2zM337.9 273h.1a.33 .33 0 0 0 0 .4 .33 .33 0 0 0 .4 .1v.1a.22 .22 0 0 0-.4 .1 .22 .22 0 0 0 .3 .2l-.1 .1a.29 .29 0 0 0-.2 .2 .29 .29 0 0 0 .1 .3l.4-.2v.1l-.2 .2a.29 .29 0 0 0-.3 .2 .29 .29 0 0 0 0 .3h-.1a.26 .26 0 0 0 0-.3 .26 .26 0 0 0-.2-.1 .35 .35 0 0 1-.2-.4 .35 .35 0 0 1 .3-.3 .26 .26 0 0 1-.3-.2 .26 .26 0 0 1 .3-.3z"/>
<path d="M338.9 270.1l-.4 1.1 .7-.1zM338.8 270l.1-.1 .7 2.1-.4-.7h-.7l-.2 .6h-.1z"/>
<path d="M342.3 273.2l-.4 1.1 .7-.1zM342.2 273.1h.2l.6 2.1-.3-.8h-.8l-.3 .7z"/>
<path d="M342.6 270.1v.6l.6-.1a.34 .34 0 0 0 .2-.5 .34 .34 0 0 0-.6 0zM342.5 269.9h.8l.2 .2v.6l-.8 .1 1.1 1.3-1.2-1.3v1.2h-.1z"/>
<path d="M346.1 273.2l-.1 .7 .6-.1a.35 .35 0 0 0 .2-.6 .35 .35 0 0 0-.5 0zM345.9 273h.7a.45 .45 0 0 1 .4 .5 .45 .45 0 0 1-.5 .4l-.3 .1 .7 .7a.36 .36 0 0 1 .3 .5l-1.2-1.2v1.1h-.1z"/>
<path d="M347 270.2l.4-.3h.5l.4 .3 .2 .9-.5 .8-.5 .2-.5-.4-.2-.8zM347.2 270.2l-.2 .4v.8l.3 .5h.4l.5-.4 .2-.9-.4-.6h-.4z"/>
<path d="M348.7 273.2l-.4 1.1 .7-.1zM348.6 273.1h.2l.6 2.1-.3-.8h-.9l-.2 .7z"/>
<path d="M349 270.1v.6l.6-.1a.35 .35 0 0 0 .1-.5 .35 .35 0 0 0-.5 0zM348.8 269.9h.6a.48 .48 0 0 1 .5 .6 .48 .48 0 0 1-.6 .3l-.2 .1 1.1 1.2-1.2-1.3v1.2l-.2-.1z"/>
<path d="M358.1 273.3v1.2a.36 .36 0 0 0 .1 .5 .36 .36 0 0 0 .5-.1l.4-.6v-.8l-.2-.3zM357.9 273.1h.9l.3 .1 .2 .3-.1 .9-.3 .6-.4 .1a.36 .36 0 0 1-.5 0 .36 .36 0 0 1-.1-.5z"/>
</g>
<g font-size="5.2">
<text x="148.9" y="26.2">D</text>
<text x="157.6" y="26.2">R A</text>
<text x="172.5" y="26.2">W</text>
<text x="181.9" y="26.2">I</text>
<text x="188.4" y="26.2">N</text>
<text x="196.9" y="26.2">G</text>
<text x="212.5" y="26.2">S</text>
<text x="221.1" y="26.2">C</text>
<text x="229.7" y="26.2">H E</text>
<text x="244.5" y="26.2">D</text>
<text x="253.1" y="26.2">U</text>
<text x="261.7" y="26.2">L</text>
<text x="269.1" y="26.2">E</text>
<text x="133.6" y="137">S</text>
<text x="142.2" y="137">C</text>
<text x="150.8" y="137">H E</text>
<text x="165.6" y="137">D</text>
<text x="174.2" y="137">U</text>
<text x="182.8" y="137">L</text>
<text x="190.3" y="137">E</text>
<text x="198.2" y="137">S</text>
<text x="213.6" y="137">O</text>
<text x="222.7" y="137">F</text>
<text x="235.8" y="137">F</text>
<text x="243.7" y="137">I</text>
<text x="250.2" y="137">N</text>
<text x="258.6" y="137">I</text>
<text x="265.1" y="137">S</text>
<text x="273.7" y="137">H</text>
<text x="282.3" y="137">E</text>
<text x="290.2" y="137">S</text>
</g>
<text font-size="4.1" x="278.6" y="276.4">MONOPOLY DREAMS</text>
<g font-size="3.7">
<text x="398.5" y="272.5">02</text>
<text x="370.8" y="281.2">MDE-05-001</text>
</g>
<g font-size="3.3">
<text x="18.8" y="35.6">DWG No.</text>
<text x="34.6" y="35.6">DRAWING NAME</text>
<text x="104" y="35.6">SIZE</text>
<text x="112.2" y="35.6">REV.</text>
<text x="124.1" y="35.6">REV. DATE</text>
<text x="148.4" y="35.6">DWG No.</text>
<text x="164.3" y="35.6">DRAWING NAME</text>
<text x="233.6" y="35.6">SIZE</text>
<text x="241.8" y="35.6">REV.</text>
<text x="253.7" y="35.6">REV. DATE</text>
<text x="278" y="35.6">DWG No.</text>
<text x="293.8" y="35.6">DRAWING NAME</text>
<text x="363.2" y="35.6">SIZE</text>
<text x="371.4" y="35.6">REV.</text>
<text x="383.3" y="35.6">REV. DATE</text>
</g>
<text font-size="3.1" x="368.8" y="262">NOT FOR CONSTRUCTION</text>
<g font-size="3">
<text x="18.8" y="147.5">FLOOR FINISH</text>
<text x="83.8" y="147.5">WALL FINISH</text>
<text x="149.3" y="147.5">PAINT FINISHES</text>
<text x="213.4" y="147.5">WOOD FINISH</text>
<text x="277.3" y="147.5">GLASS/ACRYLIC FINISHES</text>
<text x="342" y="147.5">FABRIC FINISHES</text>
<text x="213.4" y="170.8">SPECIAL FINISH</text>
<text x="342.1" y="170.8">GRAPHIC FINISH</text>
</g>
<g font-size="2.6">
<text x="19" y="44.1">SCHEDULES</text>
<text x="148.5" y="44.1">DETAILS</text>
<text x="18.9" y="48.4">MDE-05-001</text>
<text x="38.1" y="48.6">DRAWING SCHEDULE &amp; FINISH SCHEDULE</text>
<text x="105.6" y="48.4">A3</text>
<text x="114" y="48.4">02</text>
<text x="122.1" y="48.5">NOV. 07, 2018</text>
<text x="148.5" y="48.4">MDE-05-300</text>
<text x="167.1" y="48.5">METAL PIPE RAILING DETAILS</text>
<text x="235.3" y="48.4">A3</text>
<text x="243.6" y="48.4">00</text>
<text x="251.7" y="48.5">NOV. 07, 2018</text>
<text x="18.9" y="57.2">LAYOUT PLANS</text>
<text x="18.9" y="66">MDE-05-101</text>
<text x="18.9" y="61.6">MDE-05-100</text>
<text x="38.1" y="66">FLOOR FINISH PLAN</text>
<text x="38.1" y="61.6">FLOOR PLAN</text>
<text x="105.6" y="66">A3</text>
<text x="105.6" y="61.6">A3</text>
<text x="114" y="66">02</text>
<text x="114" y="61.6">02</text>
<text x="122.1" y="66">NOV. 07, 2018</text>
<text x="122.1" y="61.6">NOV. 07, 2018</text>
<text x="18.9" y="70.3">MDE-05-102</text>
<text x="38.1" y="70.3">REFLECTED CEILING PLAN</text>
<text x="105.6" y="70.3">A3</text>
<text x="114" y="70.3">02</text>
<text x="122.1" y="70.3">NOV. 07, 2018</text>
<text x="18.9" y="87.8">ELEVATIONS</text>
<text x="18.9" y="92.2">MDE-05-200</text>
<text x="37.4" y="92.2">FACADE ELEVATION</text>
<text x="105.6" y="92.2">A3</text>
<text x="114" y="92.2">01</text>
<text x="122.3" y="92.2">SEPT. 12, 2018</text>
<text x="18.9" y="96.6">MDE-05-201</text>
<text x="18.9" y="100.9">MDE-05-202</text>
<text x="37.4" y="96.6">INTERIOR ELEVATION 1</text>
<text x="37.4" y="101">INTERIOR ELEVATION 2</text>
<text x="105.6" y="96.6">A3</text>
<text x="105.6" y="100.9">A3</text>
<text x="114" y="96.6">02</text>
<text x="114" y="100.9">02</text>
<text x="122.1" y="96.6">NOV. 07, 2018</text>
<text x="122.1" y="101">NOV. 07, 2018</text>
<text x="18.9" y="105.3">MDE-05-203</text>
<text x="37.4" y="105.3">INTERIOR ELEVATION 3</text>
<text x="105.6" y="105.3">A3</text>
<text x="114" y="105.3">02</text>
<text x="122.1" y="105.3">NOV. 07, 2018</text>
<text x="18.9" y="109.7">MDE-05-204</text>
<text x="37.4" y="109.7">INTERIOR ELEVATION 4</text>
<text x="105.6" y="109.7">A3</text>
<text x="114" y="109.7">01</text>
<text x="122.1" y="109.7">NOV. 07, 2018</text>
<text x="30.5" y="152">CEMENT SCREED W/ POLYURETHANE</text>
<text x="30.5" y="154.9">COATING</text>
<text x="95.3" y="152">CEMENT SCREED</text>
<text x="95.3" y="154.9">COLOR: GREY</text>
<text x="160.9" y="152">PAINT:</text>
<text x="161" y="154.9">COLOR: BLUE</text>
<text x="224.8" y="154.9">LOCATION: FACADE</text>
<text x="225.1" y="152">TIMBER FINISH</text>
<text x="288.9" y="154.9">COLOR: CLEAR</text>
<text x="288.9" y="152">ACRYLIC TUBE</text>
<text x="353.7" y="152">BLACK FABRIC</text>
<text x="30.5" y="157.9">COLOR: DARK GREY</text>
<text x="160.8" y="157.9">FINISH:MATTE</text>
<text x="160.8" y="160.8">LOCATION: FRP COLUMN, WATER TANKS &amp;</text>
<text x="288.8" y="157.9">LOCATION: WATER TANKS</text>
<text x="160.9" y="163.7">PIPES</text>
<text x="95.3" y="168.7">CEMENT SCREED</text>
<text x="95.3" y="171.6">COLOR: SANDY BEIGE</text>
<text x="160.9" y="168.6">PAINT:</text>
<text x="161" y="171.5">COLOR: ORANGE</text>
<text x="288.9" y="171.6">COLOR: MILKY WHITE</text>
<text x="288.9" y="168.6">ACRYLIC PANEL</text>
<text x="160.8" y="174.5">FINISH:MATTE</text>
<text x="160.8" y="177.4">LOCATION: WATER TANKS &amp; PIPES</text>
<text x="224.8" y="178.2">LOCATION: FACADE</text>
<text x="224.9" y="175.3">BRICK WALL</text>
<text x="288.8" y="174.5">LOCATION: LIGHTBOX SIGNAGE</text>
<text x="353.6" y="175.3">INKJET PRINT GRAPHIC STICKER</text>
<text x="160.9" y="185.3">PAINT:</text>
<text x="289" y="185.3">TINTED GLASS</text>
<text x="160.8" y="191.1">FINISH:MATTE</text>
<text x="160.9" y="188.2">COLOR: YELLOW</text>
<text x="288.8" y="191.1">LOCATION: FACADE WINDOW</text>
<text x="288.9" y="188.2">COLOR: BLACK</text>
<text x="160.8" y="194.1">LOCATION: WATER TANKS &amp; PIPES</text>
<text x="160.9" y="201.9">PAINT:</text>
<text x="160.8" y="207.7">FINISH:MATTE</text>
<text x="160.9" y="204.8">COLOR: LIGHT BLUE</text>
<text x="160.8" y="210.7">LOCATION: WATER TANKS &amp; PIPES</text>
<text x="160.9" y="218.5">PAINT:</text>
<text x="160.9" y="221.4">COLOR: BLACK</text>
<text x="160.8" y="224.4">FINISH:MATTE</text>
<text x="160.8" y="227.3">LOCATION: CEILING</text>
<text x="160.9" y="235.1">PAINT:</text>
<text x="160.9" y="238">COLOR: BEIGE</text>
<text x="160.8" y="241">FINISH:MATTE</text>
<text x="160.8" y="243.9">LOCATION: FACADE</text>
</g>
<g font-size="2.2">
<text x="19.3" y="152.4">CR03-01</text>
<text x="84.1" y="152.4">CR03-02</text>
<text x="149.7" y="152.4">PT03-01</text>
<text x="213.8" y="152.4">TB03-01</text>
<text x="277.8" y="152.4">AC03-01</text>
<text x="342.4" y="152.4">FB03-01</text>
<text x="84.1" y="169">CR03-03</text>
<text x="149.7" y="169">PT03-02</text>
<text x="277.8" y="169">AC03-02</text>
<text x="213.7" y="175.7">BR03-01</text>
<text x="342.4" y="175.7">FL03-01</text>
<text x="149.7" y="185.7">PT03-03</text>
<text x="277.7" y="185.7">GL03-01</text>
<text x="149.7" y="202.3">PT03-04</text>
<text x="149.7" y="218.9">PT03-05</text>
<text x="149.7" y="235.5">PT03-06</text>
</g>
<g font-size="2.1">
<text x="368.4" y="273.3">7 November 2018</text>
<text x="326" y="280.4">A3 AS SHOWN</text>
<text x="346.1" y="280.5">08 Feb 2018</text>
<text x="325.9" y="286.3">FAPO</text>
<text x="346.2" y="286.5">YS/LN</text>
</g>
<text font-size="2" x="282" y="279.9">THE PEAK GALLERIA, HONG KONG</text>
<text font-size="1.7" x="368.2" y="284.8">C COPYRIGHT</text>
<text font-size="1.6" x="368.2" y="286.7">THIS DRAWING/ DESIGN IS COPYRIGHT RESERVED.</text>
<g font-size="1.5">
<text x="36.2" y="268.4">REVIEW OF SHOP DRAWING</text>
<text x="82.6" y="268.7">REVISIONS</text>
<text x="136.9" y="268.8">GENERAL NOTES</text>
<text x="12.3" y="270.8">DESCRIPTION :</text>
<text x="16.2" y="273.8">APPROVED FOR CONSTRUCTION</text>
<text x="52.4" y="271.1">DATE :</text>
<text x="62.4" y="271.1">SIGNED BY:</text>
<text x="82.7" y="271.1">REVISION NO:</text>
<text x="96" y="271.1">DESCRIPTION :</text>
<text x="125.7" y="271.1">DATE :</text>
<text x="136.5" y="272.2">1. Contractors to verify all site dimensions.</text>
<text x="136.8" y="273.9">2. Contractor is responsible for notifying Kingsmen if confusion</text>
<text x="136.9" y="275.5">arises on site or if dimensions and /or details are missing from</text>
<text x="180.7" y="272.2">6. All dimensions shall be checked on site before commencing</text>
<text x="180.7" y="275.5">drawings must be referred to this office before the</text>
<text x="180.8" y="273.8">any work or shop drawings. Any discrepancies occurring in the</text>
<text x="16.1" y="278.6">REQUIRED</text>
<text x="16.1" y="276.9">APPROVED WITH COMMENTS RESUBMISSION</text>
<text x="16.1" y="281.2">APPROVED WITH COMMENTS NO RESUBMISSION</text>
<text x="136.8" y="278.9">3. All wood grain on moveable and built-in furniture is to run in</text>
<text x="136.9" y="277.2">drawing set before proceeding at site.</text>
<text x="136.9" y="280.5">the direction as indicated by arrows on drawings.</text>
<text x="180.7" y="278.8">responsibility for the same.</text>
<text x="180.7" y="280.5">7. Do not scale drawings.</text>
<text x="180.7" y="277.2">commencement of any work or the contractor shall bear the full</text>
<text x="16.1" y="282.9">REQUIRED</text>
<text x="16.1" y="285.7">DISAPPROVED RESUBMISSION REQUIRED</text>
<text x="136.8" y="285.6">5. All prints, specifications and their copyright are the property</text>
<text x="136.9" y="282.2">4. No part of this work may be reproduced or used in any form</text>
<text x="136.9" y="283.9">or by any means without written permission from the publisher.</text>
<text x="136.9" y="287.3">of Kingsmen and shall be returned at the completion of the work.</text>
<text x="180.7" y="282.2">8. Figured dimensions shall be taken in preference to scaled</text>
<text x="180.7" y="283.8">dimensions.</text>
</g>
<g font-size="1.3">
<text x="274.5" y="268.7">PROJECT</text>
<text x="324.8" y="268.8">DRAWING TITLE</text>
<text x="369" y="268.9">DATE</text>
<text x="397" y="268.6">REVISION</text>
<text x="230.8" y="280">Kingsmen Creative Centre</text>
<text x="230.8" y="281.5">3 Changi South Lane</text>
<text x="324.6" y="277.7">SCALE</text>
<text x="345.4" y="277.7">PILOT DATE</text>
<text x="369" y="277.8">DRAWING NUMBER</text>
<text x="230.8" y="282.7">Singapore 486118</text>
<text x="230.8" y="284.1">Tel (65) 6 88 000 88</text>
<text x="230.8" y="285.3">Fax (65) 6 88 000 78</text>
<text x="230.8" y="286.6">www.kingsmen-int.com</text>
<text x="324.6" y="283.6">DRAWN BY</text>
<text x="345.4" y="283.6">CHECKED BY</text>
</g>
</svg>
